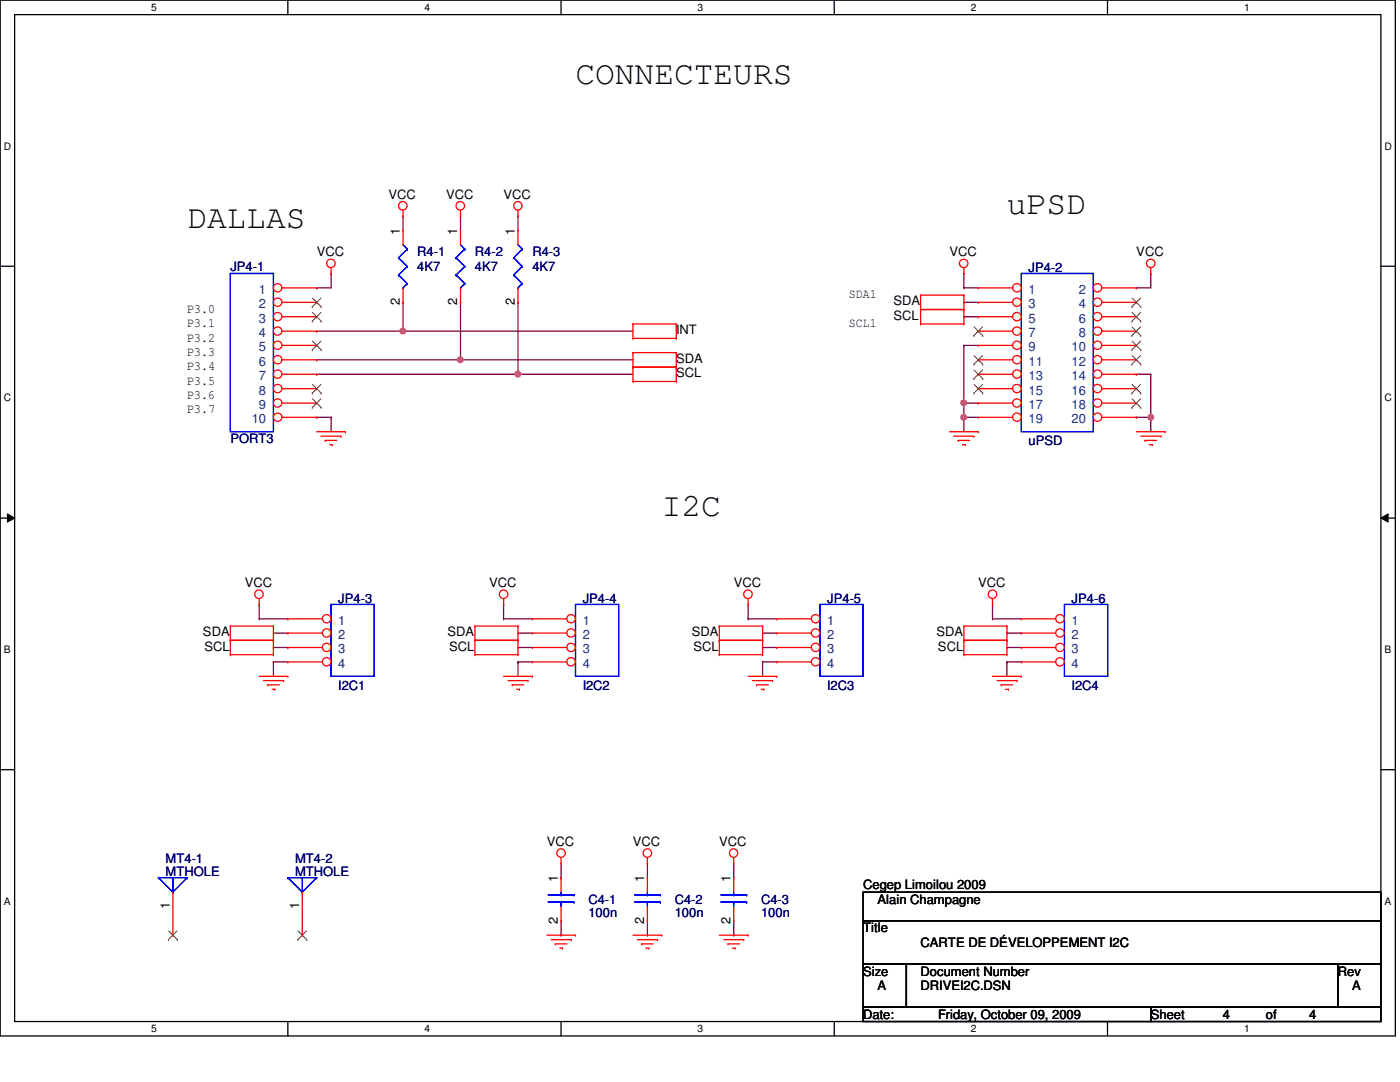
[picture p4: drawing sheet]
<svg xmlns="http://www.w3.org/2000/svg" width="279mm" height="216mm" viewBox="0 0 279 216" stroke-linecap="round" stroke-linejoin="round" font-family="sans-serif">
<path d="M0 0h278.5v206.7h-278.5zM2.9 2.9h272.7v200.9h-272.7z" fill="none" stroke="#000" stroke-width=".25"/>
<g fill="#fff">
<path d="M30.2 .3h1.1v2.3h-1.1z"/>
<path d="M30.2 204.1h1.1v2.3h-1.1z"/>
</g>
<path d="M57.4 0v2.9M57.4 203.8v2.9" fill="none" stroke="#000" stroke-width=".25"/>
<g fill="#fff">
<path d="M84.7 .3h1.1v2.3h-1.1z"/>
<path d="M84.7 204.1h1.1v2.3h-1.1z"/>
</g>
<path d="M112 0v2.9M112 203.8v2.9" fill="none" stroke="#000" stroke-width=".25"/>
<g fill="#fff">
<path d="M139.2 .3h1.1v2.3h-1.1z"/>
<path d="M139.2 204.1h1.1v2.3h-1.1z"/>
</g>
<path d="M166.5 0v2.9M166.5 203.8v2.9" fill="none" stroke="#000" stroke-width=".25"/>
<g fill="#fff">
<path d="M193.8 .3h1.1v2.3h-1.1z"/>
<path d="M193.8 204.1h1.1v2.3h-1.1z"/>
</g>
<path d="M221 0v2.9M221 203.8v2.9" fill="none" stroke="#000" stroke-width=".25"/>
<g fill="#fff">
<path d="M248.3 .3h1.1v2.3h-1.1z"/>
<path d="M248.3 204.1h1.1v2.3h-1.1z"/>
<path d="M.8 28h1.4v2.3h-1.4z"/>
<path d="M276.3 28h1.4v2.3h-1.4z"/>
<path d="M.8 78.2h1.4v2.3h-1.4z"/>
<path d="M276.3 78.2h1.4v2.3h-1.4z"/>
</g>
<path d="M0 53.1h2.9M275.6 53.1h2.9" fill="none" stroke="#000" stroke-width=".25"/>
<g fill="#fff">
<path d="M.8 128.5h1.3v2.2h-1.3z"/>
<path d="M276.3 128.5h1.3v2.2h-1.3z"/>
</g>
<path d="M0 103.4h2.9M275.6 103.4h2.9" fill="none" stroke="#000" stroke-width=".25"/>
<path d="M1.5 102.5l1.4 .9-1.4 .8zM275.6 103.4l1.4-.9v1.7z" fill="#000"/>
<path d="M1.5 102.5l1.4 .9-1.4 .8zM275.6 103.4l1.4-.9v1.7z" fill="none" stroke="#000" stroke-width=".2"/>
<g fill="#fff">
<path d="M.8 178.7h1.3v2.2h-1.3z"/>
<path d="M276.3 178.7h1.3v2.2h-1.3z"/>
</g>
<path d="M0 153.6h2.9M275.6 153.6h2.9" fill="none" stroke="#000" stroke-width=".25"/>
<path d="M91.9 71.8h.1M91.9 71.8h34.4" fill="none" stroke="#800040" stroke-width=".25"/>
<circle cx="91.9" cy="71.8" r=".56" fill="#f0f"/>
<circle cx="91.9" cy="71.8" r=".56" fill="none" stroke="#f0f" stroke-width=".25"/>
<path d="M103.4 74.7h.1M103.4 74.7h22.9" fill="none" stroke="#800040" stroke-width=".25"/>
<circle cx="103.4" cy="74.6" r=".57" fill="#f0f"/>
<circle cx="103.4" cy="74.6" r=".57" fill="none" stroke="#f0f" stroke-width=".25"/>
<path d="M80.4 66.1h.1M80.4 66.1h45.9M192.4 60.3h.1M192.4 63.2h.1M192.4 60.3h2.8M192.4 63.2h2.8" fill="none" stroke="#800040" stroke-width=".25"/>
<circle cx="80.4" cy="66" r=".56" fill="#f0f"/>
<circle cx="80.4" cy="66" r=".56" fill="none" stroke="#f0f" stroke-width=".25"/>
<path d="M192.4 57.4h.1M192.4 54.6h.1M192.4 57.4h2.8M192.4 54.6v2.8M226.8 57.4h.1M229.7 54.6h.1M229.7 54.6v2.8h-2.9M192.4 83.3h.1M192.4 83.3v2.8M192.4 83.3h2.8" fill="none" stroke="#800040" stroke-width=".25"/>
<circle cx="192.3" cy="83.3" r=".56" fill="#f0f"/>
<circle cx="192.3" cy="83.3" r=".56" fill="none" stroke="#f0f" stroke-width=".25"/>
<path d="M226.8 83.3h.1M226.8 83.3h2.9M229.7 83.3h.1M229.7 83.3v2.8" fill="none" stroke="#800040" stroke-width=".25"/>
<circle cx="229.7" cy="83.3" r=".56" fill="#f0f"/>
<circle cx="229.7" cy="83.3" r=".56" fill="none" stroke="#f0f" stroke-width=".25"/>
<g fill="none" stroke="#800040" stroke-width=".25">
<path d="M63.2 57.4h.1M66.1 54.6h.1M66.1 54.6v2.8h-2.9M192.4 68.9h.1M192.4 68.9h2.8M192.4 68.9v14.4M226.8 74.7h.1M226.8 74.7h2.9M229.7 74.7h.1M229.7 74.7v8.6M63.2 83.3h.1M63.2 83.3h2.9"/>
<path d="M66.1 83.3h.1M66.1 83.3v2.8M192.4 80.4h.1M192.4 80.4h2.8"/>
</g>
<circle cx="192.3" cy="80.4" r=".56" fill="#f0f"/>
<circle cx="192.3" cy="80.4" r=".56" fill="none" stroke="#f0f" stroke-width=".25"/>
<g fill="none" stroke="#800040" stroke-width=".25">
<path d="M80.4 43.1h.1M80.4 43.1v2.9M91.9 43.1h.1M91.9 43.1v2.9M103.4 43.1h.1M103.4 43.1v2.9M63.2 74.7h.1M63.2 71.8h.1M63.2 66.1h.1M80.4 60.3h.1M80.4 60.3v5.8h-17.2M91.9 60.3h.1"/>
<path d="M91.9 60.3v11.5h-28.7M103.4 60.3h.1M103.4 60.3v14.4h-40.2M51.7 123.5h.1M51.7 120.6h.1M51.7 123.5h5.7M51.7 120.6v2.9M54.6 126.3h.1M54.6 129.2h.1M54.6 132.1h.1M54.6 126.3h2.8M54.6 129.2h2.8"/>
<path d="M54.6 132.1h2.8M54.6 132.1v2.9M100.5 123.5h.1M100.5 120.6h.1M100.5 123.5h5.8M100.5 120.6v2.9M103.4 126.3h.1M103.4 129.2h.1M103.4 132.1h.1M103.4 132.1v2.9M103.4 126.3h2.9M103.4 129.2h2.9"/>
<path d="M103.4 132.1h2.9M149.3 123.5h.1M149.3 120.6h.1M149.3 123.5h5.7M149.3 120.6v2.9M152.2 126.3h.1M152.2 129.2h.1M152.2 132.1h.1M152.2 126.3h2.8M152.2 129.2h2.8M152.2 132.1h2.8M152.2 132.1v2.9"/>
<path d="M198.1 123.5h.1M198.1 120.6h.1M198.1 123.5h5.7M198.1 120.6v2.9M201 126.3h.1M201 129.2h.1M201 132.1h.1M201 126.3h2.8M201 129.2h2.8M201 132.1h2.8M201 132.1v2.9M112 175.1h.1"/>
<path d="M112 172.3v2.8M129.2 175.1h.1M129.2 172.3v2.8M146.4 175.1h.1M146.4 172.3v2.8M112 186.6h.1M112 183.7v2.9M129.2 186.6h.1M129.2 183.7v2.9M146.4 186.6h.1M146.4 183.7v2.9"/>
</g>
<g fill="none" stroke="#f00" stroke-width=".25">
<path d="M66.1 54.6h.1M66.1 53.4v1.2M80.4 43.1h.1M80.4 46h.1M80.4 42v1.1M80.4 46v2.9M80.4 57.4v2.9M91.9 43.1h.1M91.9 46h.1M91.9 42v1.1M91.9 46v2.9M91.9 57.4v2.9"/>
<path d="M103.4 43.1h.1M103.4 42v1.1M183.7 58.9h.1M183.7 58.9v5.7M183.7 58.9h8.7M192.4 58.9h.1M192.4 54.6h.1M192.4 53.4v1.2M192.4 58.9v5.7M229.7 54.6h.1M229.7 53.4v1.2M80.4 60.3h.1"/>
<path d="M91.9 60.3h.1M126.3 76.1h.1M126.3 73.2h.1M126.3 70.4h.1M126.3 67.5h.1M126.3 64.6h.1M126.3 64.6h8.7M126.3 73.2h8.7M126.3 76.1h8.7M126.3 64.6v2.9M126.3 70.4v5.7M126.3 70.4h8.7"/>
<path d="M126.3 67.5h8.7M135 73.2h.1M135 76.1h.1M135 70.4h.1M135 64.6h.1M135 67.5h.1M135 64.6v2.9M135 70.4v5.7M183.7 61.8h.1M183.7 64.6h.1M183.7 61.8h8.7M183.7 64.6h8.7"/>
<path d="M192.4 61.8h.1M192.4 64.6h.1M63.2 86.1h5.7M64.1 87h4M64.9 87.9h.1M64.9 87.9h2.3M65.8 88.7h.5M66.3 88.7h.1M68.1 87h.1M68.9 86.1h.1M189.5 86.1h5.7M190.3 87h4.1"/>
<path d="M191.2 87.9h.1M191.2 87.9h2.3M192.1 88.7h.6M192.7 88.7h.1M194.4 87h.1M195.2 86.1h.1M226.8 86.1h5.7M227.7 87h4M228.5 87.9h.1M228.5 87.9h2.3M229.4 88.7h.6M230 88.7h.1"/>
<path d="M231.7 87h.1M232.5 86.1h.1M51.7 119.5v1.1M100.5 119.5v1.1M149.3 119.5v1.1M198.1 119.5v1.1M46 127.8h.1M46 124.9h.1M46 130.6h.1M46 127.8h8.6M46 124.9v5.7M46 124.9h8.6"/>
<path d="M46 130.6h8.6M51.7 120.6h.1M51.7 135h5.7M52.6 135.8h4M53.4 136.7h.1M53.4 136.7h2.4M54.3 137.5h.6M54.6 124.9h.1M54.6 127.8h.1M54.6 130.6h.1M54.6 124.9v5.7M54.9 137.5h.1"/>
<path d="M56.6 135.8h.1M57.4 135h.1M94.8 127.8h.1M94.8 124.9h.1M94.8 130.6h.1M94.8 127.8h8.6M94.8 124.9h8.6M94.8 130.6h8.6M94.8 124.9v5.7M100.5 120.6h.1M100.5 135h5.8M101.4 135.8h4"/>
<path d="M102.2 136.7h.1M102.2 136.7h2.3M103.1 137.5h.6M103.4 124.9h.1M103.4 127.8h.1M103.4 130.6h.1M103.4 124.9v5.7M103.7 137.5h.1M105.4 135.8h.1M106.3 135h.1M143.6 127.8h.1M143.6 124.9h.1"/>
<path d="M143.6 130.6h.1M143.6 127.8h8.6M143.6 124.9h8.6M143.6 130.6h8.6M143.6 124.9v5.7M149.3 120.6h.1M149.3 135h5.7M150.2 135.8h4M151 136.7h.1M151 136.7h2.3M151.9 137.5h.5M152.2 124.9h.1"/>
<path d="M152.2 127.8h.1M152.2 130.6h.1M152.2 124.9v5.7M152.4 137.5h.1M154.2 135.8h.1M155 135h.1M192.4 127.8h.1M192.4 124.9h.1M192.4 130.6h.1M192.4 124.9v5.7M192.4 127.8h8.6M192.4 124.9h8.6"/>
<path d="M192.4 130.6h8.6M198.1 120.6h.1M198.1 135h5.7M199 135.8h4M199.8 136.7h.1M199.8 136.7h2.3M200.7 137.5h.6M201 124.9h.1M201 127.8h.1M201 130.6h.1M201 124.9v5.7M201.3 137.5h.1"/>
<path d="M203 135.8h.1M203.8 135h.1M112 172.3h.1M112 171.1v1.2M129.2 172.3h.1M129.2 171.1v1.2M146.4 172.3h.1M146.4 171.1v1.2M109.1 186.6h5.8M110 187.5h4M110.8 188.3h.1M110.8 188.3h2.4"/>
<path d="M111.7 189.2h.6M112.3 189.2h.1M114 187.5h.1M114.9 186.6h.1M126.3 186.6h5.8M127.2 187.5h4M128.1 188.3h.1M128.1 188.3h2.2M128.9 189.2h.6M129.5 189.2h.1M131.2 187.5h.1M132.1 186.6h.1"/>
<path d="M143.6 186.6h5.7M144.4 187.5h4M145.3 188.3h.1M145.3 188.3h2.3M146.1 189.2h.6M146.7 189.2h.1M148.4 187.5h.1M149.3 186.6h.1"/>
<circle cx="66" cy="52.6" r=".84"/>
<circle cx="80.4" cy="41.1" r=".85"/>
<circle cx="91.9" cy="41.1" r=".85"/>
<circle cx="103.3" cy="41.1" r=".84"/>
<circle cx="192.3" cy="52.6" r=".84"/>
<circle cx="229.7" cy="52.6" r=".84"/>
<circle cx="51.7" cy="118.6" r=".85"/>
<circle cx="100.5" cy="118.6" r=".85"/>
<circle cx="149.3" cy="118.6" r=".85"/>
<circle cx="198.1" cy="118.6" r=".85"/>
<circle cx="112" cy="170.2" r=".85"/>
<circle cx="129.2" cy="170.2" r=".85"/>
<circle cx="146.4" cy="170.2" r=".84"/>
</g>
<path d="M172.3 178h103.3v5.7h-103.3zM172.3 183.7h103.3v8.7h-103.3zM172.3 192.4h8.6v8.6h-8.6zM180.9 192.4h86.1v8.6h-86.1zM267 192.4h8.6v8.6h-8.6zM172.3 201h57.4v2.8h-57.4zM229.7 201h45.9v2.8h-45.9z" fill="none" stroke="#000" stroke-width=".25"/>
<g fill="none" stroke="#00f" stroke-width=".25">
<path d="M79.5 51.4h.1M79.5 54.9h.1M79.5 51.4l1.8 1.8M79.5 54.9l1.8 1.7M80.4 57.4h.1M80.4 48.9l.9 .8M81.3 49.7h.1M81.3 53.2h.1M81.3 56.6h.1M81.3 49.7l-1.8 1.7M81.3 53.2l-1.8 1.7M81.3 56.6l-.9 .8"/>
<path d="M91 51.4h.1M91 54.9h.1M91 51.4l1.8 1.8M91 54.9l1.8 1.7M91.9 57.4h.1M91.9 48.9l.9 .8M92.8 49.7h.1M92.8 53.2h.1M92.8 56.6h.1M92.8 49.7l-1.8 1.7M92.8 53.2l-1.8 1.7M92.8 56.6l-.9 .8"/>
<path d="M163.7 120.6h8.6v14.4h-8.6z"/>
</g>
<circle cx="162.8" cy="123.5" r=".84" fill="#fff"/>
<g fill="none" stroke="#f00" stroke-width=".25">
<path d="M155 123.5h.1M155 123.5h6.9"/>
<circle cx="162.8" cy="123.5" r=".84"/>
</g>
<circle cx="162.8" cy="126.3" r=".84" fill="#fff"/>
<g fill="none" stroke="#f00" stroke-width=".25">
<path d="M155 126.3h.1M155 126.3h6.9"/>
<circle cx="162.8" cy="126.3" r=".84"/>
</g>
<circle cx="162.8" cy="129.2" r=".84" fill="#fff"/>
<g fill="none" stroke="#f00" stroke-width=".25">
<path d="M155 129.2h.1M155 129.2h6.9"/>
<circle cx="162.8" cy="129.2" r=".84"/>
</g>
<circle cx="162.8" cy="132.1" r=".84" fill="#fff"/>
<g fill="none" stroke="#f00" stroke-width=".25">
<path d="M155 132.1h.1M155 132.1h6.9"/>
<circle cx="162.8" cy="132.1" r=".84"/>
</g>
<path d="M66.1 120.6h8.6v14.4h-8.6z" fill="none" stroke="#00f" stroke-width=".25"/>
<circle cx="65.2" cy="123.5" r=".84" fill="#fff"/>
<g fill="none" stroke="#f00" stroke-width=".25">
<path d="M57.4 123.5h.1M57.4 123.5h6.9"/>
<circle cx="65.2" cy="123.5" r=".84"/>
</g>
<circle cx="65.2" cy="126.3" r=".84" fill="#fff"/>
<g fill="none" stroke="#f00" stroke-width=".25">
<path d="M57.4 126.3h.1M57.4 126.3h6.9"/>
<circle cx="65.2" cy="126.3" r=".84"/>
</g>
<circle cx="65.2" cy="129.2" r=".84" fill="#fff"/>
<g fill="none" stroke="#f00" stroke-width=".25">
<path d="M57.4 129.2h.1M57.4 129.2h6.9"/>
<circle cx="65.2" cy="129.2" r=".84"/>
</g>
<circle cx="65.2" cy="132.1" r=".84" fill="#fff"/>
<g fill="none" stroke="#f00" stroke-width=".25">
<path d="M103.4 46h.1M103.4 46v2.9M103.4 57.4v2.9M103.4 60.3h.1M57.4 132.1h.1M57.4 132.1h6.9M34.5 178v8.6M60.3 178v8.6M146.4 175.1h.1M146.4 175.1v2.9M34.5 186.6h.1M60.3 186.6h.1"/>
<path d="M146.4 183.7h.1M146.4 180.9v2.8"/>
<circle cx="65.2" cy="132.1" r=".84"/>
</g>
<g fill="none" stroke="#00f" stroke-width=".25">
<path d="M102.5 51.4h.1M102.5 54.9h.1M102.5 51.4l1.7 1.8M102.5 54.9l1.7 1.7M103.4 57.4h.1M103.4 48.9l.8 .8M104.2 49.7h.1M104.2 53.2h.1M104.2 56.6h.1M104.2 49.7l-1.7 1.7M104.2 53.2l-1.7 1.7M104.2 56.6l-.8 .8"/>
<path d="M203.8 54.6h14.4v31.5h-14.4zM31.6 175.1h.1M31.6 175.1h5.8M31.6 175.1l2.9 2.9M34.5 178h.1M34.5 175.1v2.9M37.4 175.1h.1M37.4 175.1l-2.9 2.9M57.4 175.1h.1M57.4 175.1h5.8M57.4 175.1l2.9 2.9M60.3 178h.1"/>
<path d="M60.3 175.1v2.9M63.2 175.1h.1M63.2 175.1l-2.9 2.9M143.8 178.6h5.2M146.4 178.6h.1M146.4 178v.6M149 178.6h.1M143.8 180h5.2M146.4 180h.1M146.4 180v.9M149 180h.1"/>
</g>
<path d="M33.6 187.5h.1M33.7 185.8l1.7 1.7M35.3 185.8l-1.7 1.7M35.4 187.5h.1M59.4 187.5h.1M59.5 185.8l1.7 1.7M61.2 185.8l-1.8 1.7M61.2 187.5h.1" fill="none" stroke="#804000" stroke-width=".2"/>
<circle cx="202.9" cy="57.4" r=".84" fill="#fff"/>
<g fill="none" stroke="#f00" stroke-width=".25">
<path d="M195.2 57.4h.1M195.2 57.4h6.9"/>
<circle cx="202.9" cy="57.4" r=".84"/>
</g>
<circle cx="219" cy="57.4" r=".84" fill="#fff"/>
<g fill="none" stroke="#f00" stroke-width=".25">
<path d="M219.9 57.4h6.9M226.8 57.4h.1"/>
<circle cx="219" cy="57.4" r=".84"/>
</g>
<circle cx="202.9" cy="60.3" r=".84" fill="#fff"/>
<g fill="none" stroke="#f00" stroke-width=".25">
<path d="M195.2 60.3h.1M195.2 60.3h6.9"/>
<circle cx="202.9" cy="60.3" r=".84"/>
</g>
<circle cx="219" cy="60.3" r=".84" fill="#fff"/>
<g fill="none" stroke="#f00" stroke-width=".25">
<path d="M219.9 60.3h6.9M226.8 60.3h.1"/>
<circle cx="219" cy="60.3" r=".84"/>
</g>
<path d="M225.9 59.5l1.8 1.7M227.6 59.5l-1.7 1.7M225.9 61.2h.1M227.7 61.2h.1" fill="none" stroke="#804000" stroke-width=".2"/>
<circle cx="202.9" cy="63.2" r=".84" fill="#fff"/>
<g fill="none" stroke="#f00" stroke-width=".25">
<path d="M195.2 63.2h.1M195.2 63.2h6.9"/>
<circle cx="202.9" cy="63.2" r=".84"/>
</g>
<circle cx="219" cy="63.2" r=".84" fill="#fff"/>
<g fill="none" stroke="#f00" stroke-width=".25">
<path d="M219.9 63.2h6.9M226.8 63.2h.1"/>
<circle cx="219" cy="63.2" r=".84"/>
</g>
<path d="M225.9 64.1h.1M225.9 62.4l1.8 1.7M227.6 62.4l-1.7 1.7M227.7 64.1h.1" fill="none" stroke="#804000" stroke-width=".2"/>
<circle cx="202.9" cy="66.1" r=".84" fill="#fff"/>
<g fill="none" stroke="#f00" stroke-width=".25">
<path d="M195.2 66.1h.1M195.2 66.1h6.9"/>
<circle cx="202.9" cy="66.1" r=".84"/>
</g>
<path d="M194.4 67h.1M194.4 65.2l1.7 1.8M196.1 65.2l-1.7 1.8M196.1 67h.1" fill="none" stroke="#804000" stroke-width=".2"/>
<circle cx="219" cy="66.1" r=".84" fill="#fff"/>
<g fill="none" stroke="#f00" stroke-width=".25">
<path d="M219.9 66.1h6.9M226.8 66.1h.1"/>
<circle cx="219" cy="66.1" r=".84"/>
</g>
<path d="M225.9 67h.1M225.9 65.2l1.8 1.8M227.6 65.2l-1.7 1.8M227.7 67h.1" fill="none" stroke="#804000" stroke-width=".2"/>
<circle cx="202.9" cy="68.9" r=".84" fill="#fff"/>
<g fill="none" stroke="#f00" stroke-width=".25">
<path d="M195.2 68.9h.1M195.2 68.9h6.9"/>
<circle cx="202.9" cy="68.9" r=".84"/>
</g>
<circle cx="219" cy="68.9" r=".84" fill="#fff"/>
<g fill="none" stroke="#f00" stroke-width=".25">
<path d="M219.9 68.9h6.9M226.8 68.9h.1"/>
<circle cx="219" cy="68.9" r=".84"/>
</g>
<path d="M225.9 69.8h.1M225.9 68.1l1.8 1.7M227.6 68.1l-1.7 1.7M227.7 69.8h.1" fill="none" stroke="#804000" stroke-width=".2"/>
<circle cx="202.9" cy="71.8" r=".84" fill="#fff"/>
<g fill="none" stroke="#f00" stroke-width=".25">
<path d="M195.2 71.8h.1M195.2 71.8h6.9"/>
<circle cx="202.9" cy="71.8" r=".84"/>
</g>
<path d="M194.4 72.7h.1M194.4 71l1.7 1.7M196.1 71l-1.7 1.7M196.1 72.7h.1" fill="none" stroke="#804000" stroke-width=".2"/>
<circle cx="219" cy="71.8" r=".84" fill="#fff"/>
<g fill="none" stroke="#f00" stroke-width=".25">
<path d="M219.9 71.8h6.9M226.8 71.8h.1"/>
<circle cx="219" cy="71.8" r=".84"/>
</g>
<path d="M225.9 72.7h.1M225.9 71l1.8 1.7M227.6 71l-1.7 1.7M227.7 72.7h.1" fill="none" stroke="#804000" stroke-width=".2"/>
<circle cx="202.9" cy="74.7" r=".84" fill="#fff"/>
<g fill="none" stroke="#f00" stroke-width=".25">
<path d="M195.2 74.7h.1M195.2 74.7h6.9"/>
<circle cx="202.9" cy="74.7" r=".84"/>
</g>
<path d="M194.4 75.6h.1M194.4 73.8l1.7 1.8M196.1 73.8l-1.7 1.8M196.1 75.6h.1" fill="none" stroke="#804000" stroke-width=".2"/>
<circle cx="219" cy="74.7" r=".84" fill="#fff"/>
<g fill="none" stroke="#f00" stroke-width=".25">
<path d="M219.9 74.7h6.9M226.8 74.7h.1"/>
<circle cx="219" cy="74.7" r=".84"/>
</g>
<circle cx="202.9" cy="77.5" r=".84" fill="#fff"/>
<g fill="none" stroke="#f00" stroke-width=".25">
<path d="M195.2 77.6h.1M195.2 77.6h6.9"/>
<circle cx="202.9" cy="77.5" r=".84"/>
</g>
<path d="M194.4 78.4h.1M194.4 76.7l1.7 1.7M196.1 76.7l-1.7 1.7M196.1 78.4h.1" fill="none" stroke="#804000" stroke-width=".2"/>
<circle cx="219" cy="77.5" r=".84" fill="#fff"/>
<g fill="none" stroke="#f00" stroke-width=".25">
<path d="M219.9 77.6h6.9M226.8 77.6h.1"/>
<circle cx="219" cy="77.5" r=".84"/>
</g>
<path d="M225.9 78.4h.1M225.9 76.7l1.8 1.7M227.6 76.7l-1.7 1.7M227.7 78.4h.1" fill="none" stroke="#804000" stroke-width=".2"/>
<circle cx="202.9" cy="80.4" r=".84" fill="#fff"/>
<g fill="none" stroke="#f00" stroke-width=".25">
<path d="M195.2 80.4h.1M195.2 80.4h6.9"/>
<circle cx="202.9" cy="80.4" r=".84"/>
</g>
<circle cx="219" cy="80.4" r=".84" fill="#fff"/>
<g fill="none" stroke="#f00" stroke-width=".25">
<path d="M219.9 80.4h6.9M226.8 80.4h.1"/>
<circle cx="219" cy="80.4" r=".84"/>
</g>
<path d="M225.9 79.6l1.8 1.7M227.6 79.6l-1.7 1.7M225.9 81.3h.1M227.7 81.3h.1" fill="none" stroke="#804000" stroke-width=".2"/>
<circle cx="202.9" cy="83.3" r=".84" fill="#fff"/>
<g fill="none" stroke="#f00" stroke-width=".25">
<path d="M195.2 83.3h.1M195.2 83.3h6.9"/>
<circle cx="202.9" cy="83.3" r=".84"/>
</g>
<circle cx="219" cy="83.3" r=".84" fill="#fff"/>
<g fill="none" stroke="#f00" stroke-width=".25">
<path d="M219.9 83.3h6.9M226.8 83.3h.1"/>
<circle cx="219" cy="83.3" r=".84"/>
</g>
<path d="M212.4 120.6h8.7v14.4h-8.7z" fill="none" stroke="#00f" stroke-width=".25"/>
<circle cx="211.5" cy="123.5" r=".84" fill="#fff"/>
<g fill="none" stroke="#f00" stroke-width=".25">
<path d="M203.8 123.5h.1M203.8 123.5h6.9"/>
<circle cx="211.5" cy="123.5" r=".84"/>
</g>
<circle cx="211.5" cy="126.3" r=".84" fill="#fff"/>
<g fill="none" stroke="#f00" stroke-width=".25">
<path d="M203.8 126.3h.1M203.8 126.3h6.9"/>
<circle cx="211.5" cy="126.3" r=".84"/>
</g>
<circle cx="211.5" cy="129.2" r=".84" fill="#fff"/>
<g fill="none" stroke="#f00" stroke-width=".25">
<path d="M203.8 129.2h.1M203.8 129.2h6.9"/>
<circle cx="211.5" cy="129.2" r=".84"/>
</g>
<circle cx="211.5" cy="132.1" r=".84" fill="#fff"/>
<g fill="none" stroke="#f00" stroke-width=".25">
<path d="M203.8 132.1h.1M203.8 132.1h6.9"/>
<circle cx="211.5" cy="132.1" r=".84"/>
</g>
<path d="M46 54.6h8.6v31.5h-8.6z" fill="none" stroke="#00f" stroke-width=".25"/>
<circle cx="55.4" cy="57.4" r=".84" fill="#fff"/>
<g fill="none" stroke="#f00" stroke-width=".25">
<path d="M56.3 57.4h6.9M63.2 57.4h.1"/>
<circle cx="55.4" cy="57.4" r=".84"/>
</g>
<circle cx="55.4" cy="60.3" r=".84" fill="#fff"/>
<g fill="none" stroke="#f00" stroke-width=".25">
<path d="M56.3 60.3h6.9M63.2 60.3h.1"/>
<circle cx="55.4" cy="60.3" r=".84"/>
</g>
<path d="M62.4 59.5l1.7 1.7M64.1 59.5l-1.8 1.7M62.3 61.2h.1M64.1 61.2h.1" fill="none" stroke="#804000" stroke-width=".2"/>
<circle cx="55.4" cy="63.2" r=".84" fill="#fff"/>
<g fill="none" stroke="#f00" stroke-width=".25">
<path d="M56.3 63.2h6.9M63.2 63.2h.1"/>
<circle cx="55.4" cy="63.2" r=".84"/>
</g>
<path d="M62.3 64.1h.1M62.4 62.4l1.7 1.7M64.1 62.4l-1.8 1.7M64.1 64.1h.1" fill="none" stroke="#804000" stroke-width=".2"/>
<circle cx="55.4" cy="66.1" r=".84" fill="#fff"/>
<g fill="none" stroke="#f00" stroke-width=".25">
<path d="M56.3 66.1h6.9M63.2 66.1h.1"/>
<circle cx="55.4" cy="66.1" r=".84"/>
</g>
<circle cx="55.4" cy="68.9" r=".84" fill="#fff"/>
<g fill="none" stroke="#f00" stroke-width=".25">
<path d="M56.3 68.9h6.9M63.2 68.9h.1"/>
<circle cx="55.4" cy="68.9" r=".84"/>
</g>
<path d="M62.3 69.8h.1M62.4 68.1l1.7 1.7M64.1 68.1l-1.8 1.7M64.1 69.8h.1" fill="none" stroke="#804000" stroke-width=".2"/>
<circle cx="55.4" cy="71.8" r=".84" fill="#fff"/>
<g fill="none" stroke="#f00" stroke-width=".25">
<path d="M56.3 71.8h6.9M63.2 71.8h.1"/>
<circle cx="55.4" cy="71.8" r=".84"/>
</g>
<circle cx="55.4" cy="74.7" r=".84" fill="#fff"/>
<g fill="none" stroke="#f00" stroke-width=".25">
<path d="M56.3 74.7h6.9M63.2 74.7h.1"/>
<circle cx="55.4" cy="74.7" r=".84"/>
</g>
<circle cx="55.4" cy="77.5" r=".84" fill="#fff"/>
<g fill="none" stroke="#f00" stroke-width=".25">
<path d="M56.3 77.6h6.9M63.2 77.6h.1"/>
<circle cx="55.4" cy="77.5" r=".84"/>
</g>
<path d="M62.3 78.4h.1M62.4 76.7l1.7 1.7M64.1 76.7l-1.8 1.7M64.1 78.4h.1" fill="none" stroke="#804000" stroke-width=".2"/>
<circle cx="55.4" cy="80.4" r=".84" fill="#fff"/>
<g fill="none" stroke="#f00" stroke-width=".25">
<path d="M56.3 80.4h6.9M63.2 80.4h.1"/>
<circle cx="55.4" cy="80.4" r=".84"/>
</g>
<path d="M62.4 79.6l1.7 1.7M64.1 79.6l-1.8 1.7M62.3 81.3h.1M64.1 81.3h.1" fill="none" stroke="#804000" stroke-width=".2"/>
<circle cx="55.4" cy="83.3" r=".84" fill="#fff"/>
<g fill="none" stroke="#f00" stroke-width=".25">
<path d="M56.3 83.3h6.9M63.2 83.3h.1M129.2 175.1h.1M129.2 175.1v2.9M129.2 183.7h.1M129.2 180.9v2.8"/>
<circle cx="55.4" cy="83.3" r=".84"/>
</g>
<path d="M114.9 120.6h8.6v14.4h-8.6zM126.6 178.6h5.2M129.2 178.6h.1M129.2 178v.6M131.8 178.6h.1M126.6 180h5.2M129.2 180h.1M129.2 180v.9M131.8 180h.1" fill="none" stroke="#00f" stroke-width=".25"/>
<circle cx="114" cy="123.5" r=".84" fill="#fff"/>
<g fill="none" stroke="#f00" stroke-width=".25">
<path d="M106.3 123.5h.1M106.3 123.5h6.8"/>
<circle cx="114" cy="123.5" r=".84"/>
</g>
<circle cx="114" cy="126.3" r=".84" fill="#fff"/>
<g fill="none" stroke="#f00" stroke-width=".25">
<path d="M106.3 126.3h.1M106.3 126.3h6.8"/>
<circle cx="114" cy="126.3" r=".84"/>
</g>
<circle cx="114" cy="129.2" r=".84" fill="#fff"/>
<g fill="none" stroke="#f00" stroke-width=".25">
<path d="M106.3 129.2h.1M106.3 129.2h6.8"/>
<circle cx="114" cy="129.2" r=".84"/>
</g>
<circle cx="114" cy="132.1" r=".84" fill="#fff"/>
<g fill="none" stroke="#f00" stroke-width=".25">
<path d="M106.3 132.1h.1M106.3 132.1h6.8M112 175.1h.1M112 175.1v2.9M112 183.7h.1M112 180.9v2.8"/>
<circle cx="114" cy="132.1" r=".84"/>
</g>
<path d="M109.4 178.6h5.2M112 178.6h.1M112 178v.6M114.6 178.6h.1M109.4 180h5.2M112 180h.1M112 180v.9M114.6 180h.1" fill="none" stroke="#00f" stroke-width=".25"/>
<circle cx="91.9" cy="71.8" r=".56" fill="#f0f"/>
<circle cx="91.9" cy="71.8" r=".56" fill="none" stroke="#f0f" stroke-width=".25"/>
<circle cx="103.4" cy="74.6" r=".57" fill="#f0f"/>
<circle cx="103.4" cy="74.6" r=".57" fill="none" stroke="#f0f" stroke-width=".25"/>
<circle cx="80.4" cy="66" r=".56" fill="#f0f"/>
<circle cx="80.4" cy="66" r=".56" fill="none" stroke="#f0f" stroke-width=".25"/>
<circle cx="192.3" cy="83.3" r=".56" fill="#f0f"/>
<circle cx="192.3" cy="83.3" r=".56" fill="none" stroke="#f0f" stroke-width=".25"/>
<circle cx="229.7" cy="83.3" r=".56" fill="#f0f"/>
<circle cx="229.7" cy="83.3" r=".56" fill="none" stroke="#f0f" stroke-width=".25"/>
<circle cx="192.3" cy="80.4" r=".56" fill="#f0f"/>
<circle cx="192.3" cy="80.4" r=".56" fill="none" stroke="#f0f" stroke-width=".25"/>
<g font-size="6.6">
<text x="114.9" y="16.8">CONNECTEURS</text>
<text x="37.4" y="45.5">DALLAS</text>
<text x="201" y="42.6">uPSD</text>
<text x="132.1" y="102.9">I2C</text>
</g>
<g font-size="2.6">
<text x="77.6" y="39.7">VCC</text>
<text x="89" y="39.7">VCC</text>
<text x="100.5" y="39.7">VCC</text>
<text x="79.8" y="46.9" transform="rotate(-90 79.8 46.9)">1</text>
<text x="91.3" y="46.9" transform="rotate(-90 91.3 46.9)">1</text>
<text x="102.7" y="46.9" transform="rotate(-90 102.7 46.9)">1</text>
<text x="63.2" y="51.2">VCC</text>
<text x="189.5" y="51.2">VCC</text>
<text x="226.8" y="51.2">VCC</text>
<text x="169.4" y="59.5">SDA1</text>
<text x="37.4" y="62.4">P3.0</text>
<text x="37.4" y="65.3">P3.1</text>
<text x="79.8" y="60.9" transform="rotate(-90 79.8 60.9)">2</text>
<text x="91.3" y="60.9" transform="rotate(-90 91.3 60.9)">2</text>
<text x="102.7" y="60.9" transform="rotate(-90 102.7 60.9)">2</text>
<text x="169.4" y="65.3">SCL1</text>
<text x="178.3" y="60.9">SDA</text>
<text x="178.3" y="63.8">SCL</text>
<text x="37.4" y="68.2">P3.2</text>
<text x="37.4" y="71">P3.3</text>
<text x="135" y="66.7">INT</text>
<text x="37.4" y="73.9">P3.4</text>
<text x="37.4" y="76.8">P3.5</text>
<text x="135" y="75.3">SCL</text>
<text x="135" y="72.4">SDA</text>
<text x="37.4" y="79.6">P3.6</text>
<text x="37.4" y="82.5">P3.7</text>
<text x="48.9" y="117.2">VCC</text>
<text x="97.6" y="117.2">VCC</text>
<text x="146.4" y="117.2">VCC</text>
<text x="195.2" y="117.2">VCC</text>
<text x="40.5" y="127">SDA</text>
<text x="40.8" y="129.8">SCL</text>
<text x="89.3" y="127">SDA</text>
<text x="89.6" y="129.8">SCL</text>
<text x="138.1" y="127">SDA</text>
<text x="138.4" y="129.8">SCL</text>
<text x="186.9" y="127">SDA</text>
<text x="187.2" y="129.8">SCL</text>
<text x="109.1" y="168.9">VCC</text>
<text x="126.3" y="168.9">VCC</text>
<text x="143.6" y="168.9">VCC</text>
<text x="111.3" y="176" transform="rotate(-90 111.3 176)">1</text>
<text x="128.6" y="176" transform="rotate(-90 128.6 176)">1</text>
<text x="145.8" y="176" transform="rotate(-90 145.8 176)">1</text>
<text x="172.3" y="177.5">Cegep Limoilou 2009</text>
<text x="33.9" y="181.4" transform="rotate(-90 33.9 181.4)">1</text>
<text x="59.7" y="181.4" transform="rotate(-90 59.7 181.4)">1</text>
<text x="111.3" y="184.3" transform="rotate(-90 111.3 184.3)">2</text>
<text x="128.6" y="184.3" transform="rotate(-90 128.6 184.3)">2</text>
<text x="145.8" y="184.3" transform="rotate(-90 145.8 184.3)">2</text>
<text x="175.1" y="180.3">Alain Champagne</text>
<text x="172.3" y="186.1">Title</text>
<text x="183.7" y="188.9">CARTE DE DÉVELOPPEMENT I2C</text>
<text x="172.3" y="194.7">Size</text>
<text x="175.1" y="197.6">A</text>
<text x="183.7" y="194.7">Document Number</text>
<text x="183.7" y="197.6">DRIVEI2C.DSN</text>
<text x="267" y="194.7">Rev</text>
<text x="269.8" y="197.6">A</text>
<text x="172.3" y="203.3">Date:</text>
<text x="187.2" y="203.3">Friday, October 09, 2009</text>
<text x="229.7" y="203.3">Sheet</text>
<text x="244" y="203.3">4</text>
<text x="252.6" y="203.3">of</text>
<text x="261.2" y="203.3">4</text>
</g>
<g font-size="2.6" fill="#000080">
<text x="83.3" y="51.2">R4-1</text>
<text x="94.8" y="51.2">R4-2</text>
<text x="106.3" y="51.2">R4-3</text>
<text x="46" y="54.1">JP4-1</text>
<text x="83.3" y="54.1">4K7</text>
<text x="94.8" y="54.1">4K7</text>
<text x="106.3" y="54.1">4K7</text>
<text x="205.3" y="54.3">JP4-2</text>
<text x="46" y="88.5">PORT3</text>
<text x="205.3" y="88.8">uPSD</text>
<text x="67.5" y="120.4">JP4-3</text>
<text x="116.3" y="120.4">JP4-4</text>
<text x="165.1" y="120.4">JP4-5</text>
<text x="213.9" y="120.4">JP4-6</text>
<text x="67.5" y="137.6">I2C1</text>
<text x="116.3" y="137.6">I2C2</text>
<text x="165.1" y="137.6">I2C3</text>
<text x="213.9" y="137.6">I2C4</text>
<text x="33.1" y="172.3">MT4-1</text>
<text x="58.9" y="172.3">MT4-2</text>
<text x="33.1" y="174.9">MTHOLE</text>
<text x="58.9" y="174.9">MTHOLE</text>
<text x="117.4" y="180.3">C4-1</text>
<text x="117.4" y="182.9">100n</text>
<text x="134.7" y="180.3">C4-2</text>
<text x="134.7" y="182.9">100n</text>
<text x="151.9" y="180.3">C4-3</text>
<text x="151.9" y="182.9">100n</text>
</g>
<g font-size="2.6" fill="#004080">
<text x="51.7" y="58.6">1</text>
<text x="205.3" y="58.6">1</text>
<text x="215.3" y="58.6">2</text>
<text x="51.7" y="61.5">2</text>
<text x="51.7" y="64.4">3</text>
<text x="205.3" y="61.5">3</text>
<text x="205.3" y="64.4">5</text>
<text x="215.3" y="61.5">4</text>
<text x="215.3" y="64.4">6</text>
<text x="51.7" y="67.3">4</text>
<text x="51.7" y="70.1">5</text>
<text x="205.3" y="67.3">7</text>
<text x="205.3" y="70.1">9</text>
<text x="213.9" y="70.1">10</text>
<text x="215.3" y="67.3">8</text>
<text x="51.7" y="73">6</text>
<text x="51.7" y="75.9">7</text>
<text x="205.3" y="73">11</text>
<text x="205.3" y="75.9">13</text>
<text x="213.9" y="73">12</text>
<text x="213.9" y="75.9">14</text>
<text x="51.7" y="78.7">8</text>
<text x="51.7" y="81.6">9</text>
<text x="205.3" y="78.7">15</text>
<text x="205.3" y="81.6">17</text>
<text x="213.9" y="78.7">16</text>
<text x="213.9" y="81.6">18</text>
<text x="50.2" y="84.5">10</text>
<text x="205.3" y="84.5">19</text>
<text x="213.9" y="84.5">20</text>
<text x="67.5" y="124.7">1</text>
<text x="116.3" y="124.7">1</text>
<text x="165.1" y="124.7">1</text>
<text x="213.9" y="124.7">1</text>
<text x="67.5" y="127.5">2</text>
<text x="67.5" y="130.4">3</text>
<text x="116.3" y="127.5">2</text>
<text x="116.3" y="130.4">3</text>
<text x="165.1" y="127.5">2</text>
<text x="165.1" y="130.4">3</text>
<text x="213.9" y="127.5">2</text>
<text x="213.9" y="130.4">3</text>
<text x="67.5" y="133.3">4</text>
<text x="116.3" y="133.3">4</text>
<text x="165.1" y="133.3">4</text>
<text x="213.9" y="133.3">4</text>
</g>
<g font-size="2">
<text x="30.2" y="2.2">5</text>
<text x="84.7" y="2.2">4</text>
<text x="139.2" y="2.2">3</text>
<text x="193.8" y="2.2">2</text>
<text x="248.3" y="2.2">1</text>
<text x=".8" y="29.8">D</text>
<text x="276.3" y="29.8">D</text>
<text x=".8" y="80.1">C</text>
<text x="276.3" y="80.1">C</text>
<text x=".8" y="130.3">B</text>
<text x="276.3" y="130.3">B</text>
<text x=".8" y="180.5">A</text>
<text x="276.3" y="180.5">A</text>
<text x="30.2" y="206">5</text>
<text x="84.7" y="206">4</text>
<text x="139.2" y="206">3</text>
<text x="193.8" y="206">2</text>
<text x="248.3" y="206">1</text>
</g>
</svg>
